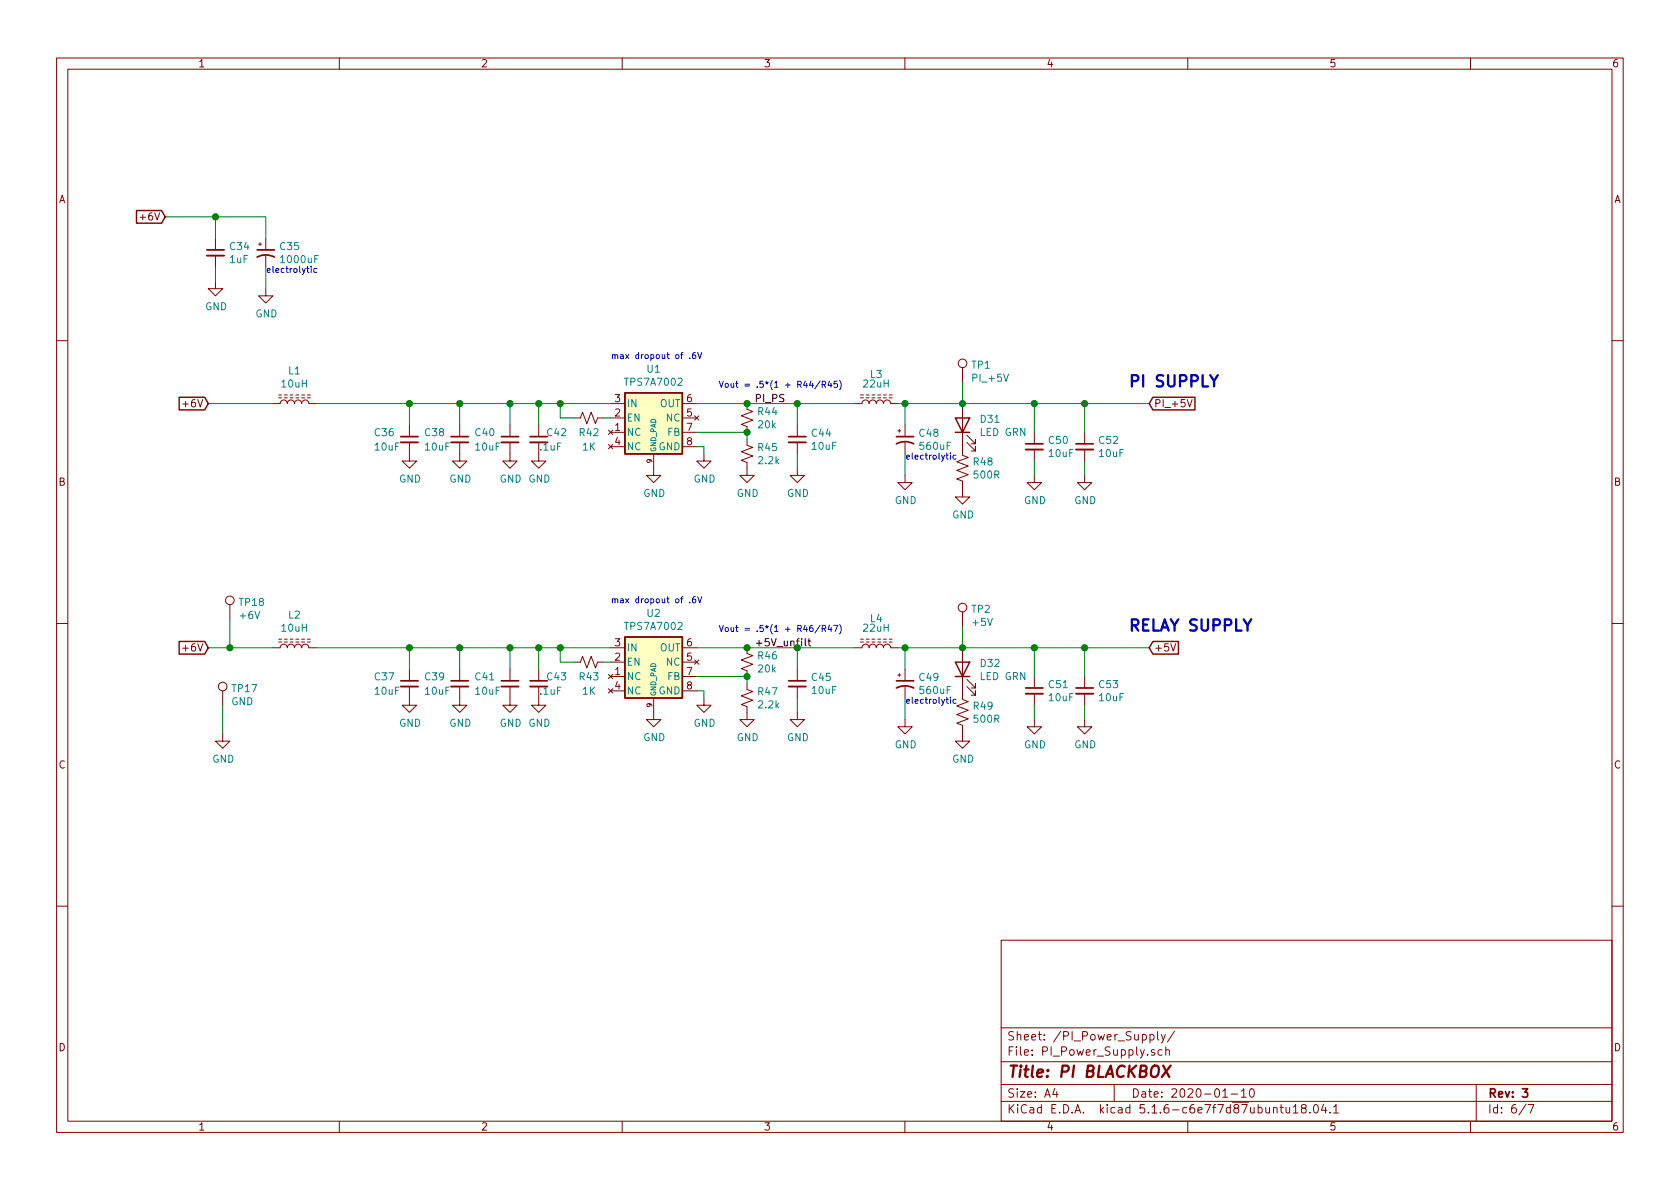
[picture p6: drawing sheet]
<svg xmlns="http://www.w3.org/2000/svg" width="297mm" height="210mm" viewBox="0 0 297 210" stroke-linecap="round" stroke-linejoin="round" font-family="sans-serif">
<g fill="none" stroke="#840000" stroke-width=".18">
<path d="M10 10.3h277v189.9h-277zM12 12.2h273v186.1h-273zM60 10.3v1.9M110 10.3v1.9M160 10.3v1.9M210 10.3v1.9M260 10.3v1.9M38.1 49.8v1.2h1.3l-1.3 1.3-1.3-1.3h1.3M38.1 42.2v2M38.1 45.2v2M45.7 43.2h.5M46 42.9v.5"/>
<path d="M47 51v1.3h1.3l-1.3 1.3-1.3-1.3h1.3M47 42.2v2M47 45.2v2M10 60.2h2M48.3 71.4h1.2a.63 .63 0 0 1 .7-.7 .63 .63 0 0 1 .6 .7 .63 .63 0 0 1 .6-.7 .63 .63 0 0 1 .7 .7 .63 .63 0 0 1 .6-.7 .63 .63 0 0 1 .6 .7 .63 .63 0 0 1 .7-.7 .63 .63 0 0 1 .6 .7h1.3M49.3 70.4h.5M49.3 69.8h.5M50.3 70.4h.5M50.3 69.8h.5M51.3 70.4h.5M51.3 69.8h.5M52.3 70.4h.5"/>
<path d="M52.3 69.8h.5M53.3 70.4h.5M53.3 69.8h.5M54.4 70.4h.5M54.4 69.8h.5M72.4 78.2v3.3h1.3l-1.3 1.3-1.3-1.3h1.3M72.4 75.2v2M81.3 78.2v3.3h1.2l-1.2 1.3-1.3-1.3h1.3M81.3 75.2v2M90.2 78.2v3.3h1.2l-1.2 1.3-1.3-1.3h1.3M90.2 75.2v2M95.2 75.2v2"/>
<path d="M101.6 73.9h1l.4-1 .8 2 .7-2 .8 2 .4-1h1M107.6 76.1l.7 .7M107.6 78.6l.7 .8M107.9 76.4h2.6M107.9 73.9h2.6M107.9 71.4h2.6M107.9 79h2.6M108.3 76.1l-.7 .7M108.3 78.6l-.7 .8M120.6 76.4h2.6M120.6 73.9h2.6M120.6 71.4h2.6"/>
<path d="M120.6 79h2.6M122.8 73.5l.8 .8M123.6 73.5l-.8 .8M132.1 77.7v1l1 .4-2 .8 2 .7-2 .8 1 .4v2.3h1.2l-1.2 1.2-1.3-1.2h1.3M132.1 71.4v1l1 .4-2 .7 2 .8-2 .8 1 .3v1M141 75.2v2M141 78.2v2.1M151.1 71.4h1.3a.63 .63 0 0 1 .6-.7 .63 .63 0 0 1 .7 .7 .63 .63 0 0 1 .6-.7 .63 .63 0 0 1 .6 .7 .63 .63 0 0 1 .7-.7 .63 .63 0 0 1 .6 .7 .63 .63 0 0 1 .6-.7 .63 .63 0 0 1 .7 .7h1.2M152.1 70.4h.6M152.1 69.8h.6M153.2 70.4h.5M153.2 69.8h.5"/>
<path d="M154.2 70.4h.5M154.2 69.8h.5M155.2 70.4h.5M155.2 69.8h.5M156.2 70.4h.5M156.2 69.8h.5M157.2 70.4h.5M157.2 69.8h.5M158.7 76.2h.6M159 75.9v.5M160 75.2v2M160 78.2v2.1"/>
<path d="M170.2 71.4v9.1l1 .4-2 .8 2 .7-2 .8 2 .7-2 .8 1 .4v2.8h1.2l-1.2 1.2-1.3-1.2h1.3M170.2 65v2.6M170.9 78.2l1.6 1.6v-.8v.8h-.8M170.9 77l1.6 1.5v-.8v.8h-.8M182.9 76.4v2.1M182.9 79.5v2M191.8 76.4v2.1M191.8 79.5v2M209.9 70.7l.4 1.3 .5-1.3M285 60.2h2M95.2 80.3v1.2h1.3l-1.3 1.3-1.2-1.3h1.2M115.6 80.3v3.8h1.2l-1.2 1.2-1.3-1.2h1.3"/>
<path d="M124.5 80.3v1.2h1.2l-1.2 1.3-1.3-1.3h1.3M141 82.8v1.3h1.2l-1.2 1.2-1.3-1.2h1.3M160 84.1v1.2h1.3l-1.3 1.3-1.3-1.3h1.3M182.9 84.1v1.2h1.2l-1.2 1.3-1.3-1.3h1.3M191.8 84.1v1.2h1.2l-1.2 1.3-1.3-1.3h1.3M10 110.3h2M40.6 106.9v2.6M48.3 114.5h1.2a.63 .63 0 0 1 .7-.6 .63 .63 0 0 1 .6 .6 .63 .63 0 0 1 .6-.6 .63 .63 0 0 1 .7 .6 .63 .63 0 0 1 .6-.6 .63 .63 0 0 1 .6 .6 .63 .63 0 0 1 .7-.6 .63 .63 0 0 1 .6 .6h1.3M49.3 113.5h.5M49.3 113h.5M50.3 113.5h.5M50.3 113h.5"/>
<path d="M51.3 113.5h.5M51.3 113h.5M52.3 113.5h.5M52.3 113h.5M53.3 113.5h.5M53.3 113h.5M54.4 113.5h.5M54.4 113h.5M72.4 118.4v2M81.3 118.4v2M90.2 118.4v2M95.2 118.4v2"/>
<path d="M101.6 117.1h1l.4-1 .8 2 .7-2 .8 2 .4-1h1M107.6 119.2l.7 .8M107.9 117.1h2.6M107.9 119.6h2.6M107.9 114.5h2.6M108.3 119.2l-.7 .8M120.6 117.1h2.6M120.6 119.6h2.6M120.6 114.5h2.6M122.8 116.7l.8 .8M123.6 116.7l-.8 .8M132.1 114.5v1.1l1 .3-2 .8 2 .8-2 .7 1 .4v1"/>
<path d="M141 118.4v2M151.1 114.5h1.3a.63 .63 0 0 1 .6-.6 .63 .63 0 0 1 .7 .6 .63 .63 0 0 1 .6-.6 .63 .63 0 0 1 .6 .6 .63 .63 0 0 1 .7-.6 .63 .63 0 0 1 .6 .6 .63 .63 0 0 1 .6-.6 .63 .63 0 0 1 .7 .6h1.2M152.1 113.5h.6M152.1 113h.6M153.2 113.5h.5M153.2 113h.5M154.2 113.5h.5M154.2 113h.5M155.2 113.5h.5M155.2 113h.5M156.2 113.5h.5M156.2 113h.5"/>
<path d="M157.2 113.5h.5M157.2 113h.5M158.7 119.4h.6M159 119.1v.5M160 118.4v2M170.2 114.5v9.2l1 .4-2 .7 2 .8-2 .8 2 .7-2 .8 1 .4v2.8h1.2l-1.2 1.2-1.3-1.2h1.3M170.2 108.2v2.5M182.9 119.6v2.1M191.8 119.6v2.1M207 113.8l.4 1.3 .5-1.3M285 110.3h2M39.4 129.8v1.3h1.2l-1.2 1.2-1.3-1.2h1.3"/>
<path d="M39.4 122.2v2.5M72.4 121.4v3.3h1.3l-1.3 1.3-1.3-1.3h1.3M81.3 121.4v3.3h1.2l-1.2 1.3-1.3-1.3h1.3M90.2 121.4v3.3h1.2l-1.2 1.3-1.3-1.3h1.3M95.2 123.4v1.3h1.3l-1.3 1.3-1.2-1.3h1.2M107.6 121.8l.7 .7M107.9 122.2h2.6M108.3 121.8l-.7 .7M115.6 123.4v3.8h1.2l-1.2 1.3-1.3-1.3h1.3M120.6 122.2h2.6M124.5 123.4v1.3h1.2l-1.2 1.3-1.3-1.3h1.3M132.1 120.9v1l1 .4-2 .8 2 .7-2 .8 1 .4v2.2h1.2l-1.2 1.3-1.3-1.3h1.3"/>
<path d="M141 126v1.2h1.2l-1.2 1.3-1.3-1.3h1.3M141 121.4v2M160 127.2v1.3h1.3l-1.3 1.3-1.3-1.3h1.3M160 121.4v2M170.9 121.4l1.6 1.5v-.7v.7h-.8M170.9 120.1l1.6 1.6v-.8v.8h-.8M182.9 127.2v1.3h1.2l-1.2 1.3-1.3-1.3h1.3M182.9 122.7v2M191.8 127.2v1.3h1.2l-1.2 1.3-1.3-1.3h1.3M191.8 122.7v2M10 160.2h2M177 166.3h108v32h-108z"/>
<path d="M285 160.2h2M60 198.3v1.9M110 198.3v1.9M160 198.3v1.9M177 194.8h108M177 191.8h108M177 187.8h108M177 181.8h108M186.5 192.5l-.4 1h1M186.8 193v1M197 191.8v3M203.3 183l.5-.1 .2 .3-.1 .6h-.6"/>
<path d="M203.3 182.9v1.5M204.1 185.7l-.3-.1-.2 .2v.2l.5 .2v.3h-.5M204.7 182.4v1.3l.2 .2M205.3 182.9l.4 1M205.5 185.7l-.4-.1-.4 .3 .1 .6 .3 .1 .4-.1M206 182.9l-.5 1.4-.2 .1M206.1 185.7l.2-.1 .4 .1 .1 .9M206.1 185.1v1.5M207.7 182.3l-1.3 2M210 198.3v1.9M216.2 194h.8M217.7 193.5h1.1"/>
<path d="M219.5 193l.4-.5v1.5M219.5 194h.8M221.1 192.6l.2-.1a.8 .8 0 0 1 .5 .8 .8 .8 0 0 1-.5 .7 1 1 0 0 1-.2-1.4zM225.2 196l.2-.2 .3 .1 .1 .9M226.3 195.8h.6M226.5 195.3v1.3l.4 .2M227.4 195.8l.1 .9 .3 .1 .2-.1M228 195.8v1M228.7 195.8l.4-.5v1.5M228.7 196.8h.8M230.4 196l-.3-.2v-.3a.48 .48 0 0 1 .8 0l-.1 .4-.7 .2v.4l.3 .3h.3l.2-.3v-.4l-.2-.1M231.6 196.7v.1"/>
<path d="M232.4 195.4l.2-.1a.8 .8 0 0 1 .5 .8 .8 .8 0 0 1-.5 .7 1 1 0 0 1-.2-1.4zM234 195.2l-.3 1.1h.9M234.4 195.8v1M235.2 196.7v.1M235.8 195.8l.4-.5v1.5M235.8 196.8h.9M260 198.3v1.9M261 191.8v6.5M269.8 195.2l-1.2 2M270.2 195.3h1l-.6 1.5"/>
<circle cx="170.2" cy="64.3" r=".76"/>
<circle cx="40.6" cy="106.2" r=".76"/>
<circle cx="170.2" cy="107.4" r=".76"/>
<circle cx="39.4" cy="121.4" r=".76"/>
</g>
<g fill="none" stroke="#840000" stroke-width=".3">
<path d="M36.6 44.2h3M45.5 45.5a3.2 3.2 0 0 1 3 0M45.5 44.2h3M70.9 77.2h3M79.8 77.2h3M88.6 77.2h3.1M93.7 77.2h3.1M139.4 77.2h3.1M158.5 78.5a3.2 3.2 0 0 1 3 0M158.5 77.2h3M181.4 78.5h3M190.2 78.5h3.1"/>
<path d="M70.9 120.4h3M79.8 120.4h3M88.6 120.4h3.1M93.7 120.4h3.1M139.4 120.4h3.1M158.5 121.7a3.2 3.2 0 0 1 3 0M158.5 120.4h3M181.4 121.7h3M190.2 121.7h3.1M269.2 192.5h.9l-.5 .6 .4 .1v.7l-.2 .1-.6-.1"/>
</g>
<path d="M205.7 188.4l1 2M207 188.4l-1.6 2" fill="none" stroke="#840000" stroke-width=".41"/>
<g fill="none" stroke="#840000" stroke-width=".33">
<path d="M36.6 45.2h3M70.9 78.2h3M79.8 78.2h3M88.6 78.2h3.1M93.7 78.2h3.1M139.4 78.2h3.1M181.4 79.5h3M190.2 79.5h3.1M70.9 121.4h3M79.8 121.4h3M88.6 121.4h3.1M93.7 121.4h3.1"/>
<path d="M139.4 121.4h3.1M181.4 122.7h3M190.2 122.7h3.1"/>
</g>
<path d="M24.1 37.2h4.5l.6 1.1-.6 1.2h-4.5zM31.7 70.3h4.5l.6 1.1-.6 1.1h-4.5zM110.5 69.5h10.1v10.8h-10.1zM168.9 73.9h2.5l-1.2 2.5zM168.9 76.4h2.5M203.8 70.3h7.5v2.2h-7.5l-.6-1.1zM31.7 113.4h4.5l.6 1.1-.6 1.2h-4.5zM110.5 112.6h10.1v10.8h-10.1zM168.9 117.1h2.5l-1.2 2.5zM168.9 119.6h2.5M203.8 113.4h4.6v2.3h-4.6l-.6-1.2z" fill="none" stroke="#840000" stroke-width=".25"/>
<g fill="#ffffc2" stroke="#ffffc2" stroke-width=".18">
<path d="M110.5 69.5h10.1v10.8h-10.1z"/>
<path d="M110.5 112.6h10.1v10.8h-10.1z"/>
</g>
<g fill="none" stroke="#008400" stroke-width=".18">
<path d="M29.2 38.3h17.8v3.9M38.1 38.3v3.9M38.1 47.2v2.6M47 47.2v3.8M36.8 71.4h11.5M55.9 71.4h52M72.4 71.4v3.8M81.3 71.4v3.8M90.2 71.4v3.8M95.2 71.4v3.8M99.1 71.4v2.5h2.5M106.7 73.9h1.2"/>
<path d="M123.2 71.4h27.9M123.2 76.4h8.9v1.3M123.2 79h1.3v1.3M141 71.4v3.8M158.7 71.4h44.5M160 71.4v3.8M170.2 67.6v3.8M182.9 71.4v5M191.8 71.4v5M141 80.3v2.5M160 80.3v3.8M182.9 81.5v2.6"/>
<path d="M191.8 81.5v2.6M36.8 114.5h11.5M40.6 109.5v5M55.9 114.5h52M72.4 114.5v3.9M81.3 114.5v3.9M90.2 114.5v3.9M95.2 114.5v3.9M99.1 114.5v2.6h2.5M106.7 117.1h1.2M123.2 114.5h27.9M123.2 119.6h8.9v1.3"/>
<path d="M141 114.5v3.9M158.7 114.5h44.5M160 114.5v3.9M170.2 110.7v3.8M182.9 114.5v5.1M191.8 114.5v5.1M39.4 124.7v5.1M123.2 122.2h1.3v1.2M141 123.4v2.6M160 123.4v3.8M182.9 124.7v2.5M191.8 124.7v2.5"/>
</g>
<path d="M142.4 112.9v1.1l.1 .2M142.8 113.4h.6M143 112.9v1.1l.4 .2" fill="none" stroke="#000" stroke-width=".18"/>
<g fill="none" stroke="#0000c2" stroke-width=".18">
<path d="M55 47.1v.1M55 47.5v.7M56 47.5h-.3l-.2 .2 .1 .4h.4M121.9 63.3v.1M122.9 62.3h-.2l-.2 .3-.1 .6 .2 .2 .4-.1-.1-.5h-.3l-.2 .2M123.4 62.3l.3 1.1 .4-1.1M143.4 67.4l-.3 .7h.7M145 67.4l-.9 1.4M145.4 68l.5-.1v-.4l-.1-.1h-.4v1.1M145.6 68l.4 .5M146.7 67.4l-.3 .7h.7M146.9 67.8v.7"/>
<path d="M148 67.4h-.5l-.1 .5h.6v.5l-.1 .1-.5-.1M148.4 67.3a1.29 1.29 0 0 1 0 1.6M168 80.1v.1M168 80.5v.7M169 80.5h-.3l-.2 .2 .1 .4h.4M121.9 106.5v.1M122.9 105.5h-.2l-.2 .3-.1 .6 .2 .2 .4-.1-.1-.5-.3-.1-.2 .2M123.4 105.5l.3 1.1 .4-1.1M143.7 110.6h-.2a.69 .69 0 0 0-.2 1.1l.4-.1 .1-.4-.2-.2h-.3l-.2 .2M145 110.5l-.9 1.5M145.4 111.2l.5-.1v-.4l-.1-.1h-.4v1.1M145.6 111.2l.4 .5"/>
<path d="M146.7 110.5l-.3 .8h.7M146.9 111v.7M147.4 110.6h.7l-.4 1.1M148.4 110.4a1.29 1.29 0 0 1 0 1.7M168 123.3v.1M168 123.7v.7M169 123.7h-.3l-.2 .2 .1 .4h.4"/>
</g>
<path d="M214 66.3l.7 1.1 .6-1.1" fill="none" stroke="#0000c2" stroke-width=".41"/>
<g fill="#008400" stroke="#008400" stroke-width=".25">
<circle cx="182.9" cy="114.5" r=".51"/>
<circle cx="38.1" cy="38.3" r=".51"/>
<circle cx="182.9" cy="71.4" r=".51"/>
<circle cx="191.8" cy="71.4" r=".51"/>
<circle cx="40.6" cy="114.5" r=".51"/>
<circle cx="170.2" cy="114.5" r=".51"/>
<circle cx="141" cy="71.4" r=".51"/>
<circle cx="170.2" cy="71.4" r=".51"/>
<circle cx="95.3" cy="114.5" r=".51"/>
<circle cx="72.4" cy="71.4" r=".51"/>
<circle cx="81.3" cy="71.4" r=".51"/>
<circle cx="95.3" cy="71.4" r=".51"/>
<circle cx="132.1" cy="76.4" r=".51"/>
<circle cx="99.1" cy="114.5" r=".51"/>
<circle cx="90.2" cy="71.4" r=".51"/>
<circle cx="132.1" cy="114.5" r=".51"/>
<circle cx="72.4" cy="114.5" r=".51"/>
<circle cx="160" cy="71.4" r=".51"/>
<circle cx="81.3" cy="114.5" r=".51"/>
<circle cx="132.1" cy="119.6" r=".51"/>
<circle cx="90.2" cy="114.5" r=".51"/>
<circle cx="160" cy="114.5" r=".51"/>
<circle cx="99.1" cy="71.4" r=".51"/>
<circle cx="191.8" cy="114.5" r=".51"/>
<circle cx="132.1" cy="71.4" r=".51"/>
</g>
<g font-size="2.8" fill="#0000c2">
<text x="199.4" y="68.4">PI SUPPLY</text>
<text x="199.4" y="111.6">RELAY SUPPLY</text>
</g>
<text font-size="2.8" fill="#840000" x="178" y="190.5">Title: PI BLACKBOX</text>
<g font-size="2.1" fill="#840000">
<text x="178" y="184">Sheet: /PI_Power_Supply/</text>
<text x="178" y="186.7">File: PI_Power_Supply.sch</text>
<text x="178" y="196.9">KiCad E.D.A. kicad 5.1.6-c6e7f7d87ubuntu18.04.1</text>
<text x="178" y="194.1">Size: A4</text>
<text x="200" y="194.1">Date: 2020-01-10</text>
<text x="263" y="194.1">Rev: 3</text>
<text x="263" y="196.9">Id: 6/7</text>
</g>
<g font-size="1.8" fill="#840000">
<text x="35" y="11.9">1</text>
<text x="85" y="11.9">2</text>
<text x="135" y="11.9">3</text>
<text x="185" y="11.9">4</text>
<text x="235" y="11.9">5</text>
<text x="285" y="11.9">6</text>
<text x="10.4" y="35.9">A</text>
<text x="285.4" y="35.9">A</text>
<text x="25.2" y="39">+6V</text>
<text x="108.7" y="71.1">3</text>
<text x="121.4" y="71.1">6</text>
<text x="32.8" y="72">+6V</text>
<text x="108.7" y="76.2">1</text>
<text x="108.7" y="73.7">2</text>
<text x="121.4" y="73.7">5</text>
<text x="121.4" y="76.2">7</text>
<text x="204" y="72">PI_+5V</text>
<text x="108.7" y="78.7">4</text>
<text x="121.4" y="78.7">8</text>
<text x="10.4" y="85.9">B</text>
<text x="285.4" y="85.9">B</text>
<text x="32.8" y="115.2">+6V</text>
<text x="108.7" y="119.4">1</text>
<text x="108.7" y="116.8">2</text>
<text x="108.7" y="114.3">3</text>
<text x="121.4" y="116.8">5</text>
<text x="121.4" y="114.3">6</text>
<text x="121.4" y="119.4">7</text>
<text x="204" y="115.2">+5V</text>
<text x="108.7" y="121.9">4</text>
<text x="121.4" y="121.9">8</text>
<text x="10.4" y="135.9">C</text>
<text x="285.4" y="135.9">C</text>
<text x="10.4" y="185.9">D</text>
<text x="285.4" y="185.9">D</text>
<text x="35" y="199.9">1</text>
<text x="85" y="199.9">2</text>
<text x="135" y="199.9">3</text>
<text x="185" y="199.9">4</text>
<text x="235" y="199.9">5</text>
<text x="285" y="199.9">6</text>
</g>
<g font-size="1.8" fill="#008484">
<text x="40.7" y="46.5">1uF</text>
<text x="40.7" y="44.2">C34</text>
<text x="49.6" y="44.2">C35</text>
<text x="49.9" y="46.5">1000uF</text>
<text x="36.3" y="54.9">GND</text>
<text x="45.2" y="56.1">GND</text>
<text x="114.5" y="65.9">U1</text>
<text x="171.8" y="65.2">TP1</text>
<text x="49.9" y="68.5">10uH</text>
<text x="51.1" y="66.2">L1</text>
<text x="110.8" y="68.2">TPS7A7002</text>
<text x="152.8" y="68.5">22uH</text>
<text x="153.9" y="66.8">L3</text>
<text x="172.2" y="67.5">PI_+5V</text>
<text x="66.3" y="77.1">C36</text>
<text x="75.2" y="77.1">C38</text>
<text x="84.1" y="77.1">C40</text>
<text x="96.8" y="77.1">C42</text>
<text x="102.5" y="77.1">R42</text>
<text x="110.7" y="77.1">NC</text>
<text x="110.7" y="74.5">EN</text>
<text x="110.7" y="72">IN</text>
<text x="116.7" y="72">OUT</text>
<text x="117.8" y="74.5">NC</text>
<text x="118" y="77.1">FB</text>
<text x="134.1" y="73.4">R44</text>
<text x="134.1" y="75.7">20k</text>
<text x="143.6" y="77.2">C44</text>
<text x="162.6" y="77.2">C48</text>
<text x="173.4" y="77.1">LED GRN</text>
<text x="173.4" y="74.8">D31</text>
<text x="66.4" y="79.7">10uF</text>
<text x="75.3" y="79.7">10uF</text>
<text x="84.2" y="79.7">10uF</text>
<text x="95.6" y="79.7">.1uF</text>
<text x="103" y="79.7">1K</text>
<text x="110.7" y="79.6">NC</text>
<text x="116.5" y="79.6">GND</text>
<text x="134.1" y="79.8">R45</text>
<text x="134.2" y="82.1">2.2k</text>
<text x="143.6" y="79.5">10uF</text>
<text x="162.8" y="79.5">560uF</text>
<text x="172.2" y="82.3">R48</text>
<text x="185.5" y="78.5">C50</text>
<text x="185.5" y="80.8">10uF</text>
<text x="194.4" y="78.5">C52</text>
<text x="194.4" y="80.8">10uF</text>
<text x="70.6" y="85.3">GND</text>
<text x="79.5" y="85.3">GND</text>
<text x="88.3" y="85.3">GND GND</text>
<text x="113.7" y="87.9">GND</text>
<text x="122.6" y="85.3">GND</text>
<text x="130.3" y="87.9">GND</text>
<text x="139.1" y="87.9">GND</text>
<text x="158.2" y="89.1">GND</text>
<text x="172.3" y="84.6">500R</text>
<text x="181.1" y="89.1">GND</text>
<text x="189.9" y="89.1">GND</text>
<text x="168.4" y="91.7">GND</text>
<text x="42.4" y="107.2">TP18</text>
<text x="42.5" y="109.5">+6V</text>
<text x="49.9" y="111.7">10uH</text>
<text x="51.1" y="109.4">L2</text>
<text x="110.8" y="111.4">TPS7A7002</text>
<text x="114.5" y="109.1">U2</text>
<text x="152.8" y="111.7">22uH</text>
<text x="153.9" y="110">L4</text>
<text x="171.8" y="108.4">TP2</text>
<text x="172.1" y="110.7">+5V</text>
<text x="110.7" y="117.7">EN</text>
<text x="110.7" y="115.2">IN</text>
<text x="116.7" y="115.2">OUT</text>
<text x="117.8" y="117.7">NC</text>
<text x="134.1" y="116.6">R46</text>
<text x="134.1" y="118.9">20k</text>
<text x="173.4" y="118">D32</text>
<text x="40.9" y="124.7">GND</text>
<text x="41.1" y="122.4">TP17</text>
<text x="66.3" y="120.3">C37</text>
<text x="66.4" y="122.9">10uF</text>
<text x="75.2" y="120.3">C39</text>
<text x="75.3" y="122.9">10uF</text>
<text x="84.1" y="120.3">C41</text>
<text x="84.2" y="122.9">10uF</text>
<text x="95.6" y="122.9">.1uF</text>
<text x="96.8" y="120.3">C43</text>
<text x="102.5" y="120.3">R43</text>
<text x="103" y="122.9">1K</text>
<text x="110.7" y="120.3">NC</text>
<text x="110.7" y="122.8">NC</text>
<text x="116.5" y="122.8">GND</text>
<text x="118" y="120.3">FB</text>
<text x="134.1" y="123">R47</text>
<text x="134.2" y="125.3">2.2k</text>
<text x="143.6" y="120.4">C45</text>
<text x="143.6" y="122.7">10uF</text>
<text x="162.6" y="120.4">C49</text>
<text x="162.8" y="122.7">560uF</text>
<text x="172.2" y="125.5">R49</text>
<text x="173.4" y="120.3">LED GRN</text>
<text x="185.5" y="121.7">C51</text>
<text x="185.5" y="124">10uF</text>
<text x="194.4" y="121.7">C53</text>
<text x="194.4" y="124">10uF</text>
<text x="70.6" y="128.5">GND</text>
<text x="79.5" y="128.5">GND</text>
<text x="88.3" y="128.5">GND GND</text>
<text x="113.7" y="131.1">GND</text>
<text x="122.6" y="128.5">GND</text>
<text x="130.3" y="131.1">GND</text>
<text x="139.1" y="131.1">GND</text>
<text x="172.3" y="127.8">500R</text>
<text x="37.5" y="134.9">GND</text>
<text x="158.2" y="132.3">GND</text>
<text x="168.4" y="134.9">GND</text>
<text x="181.1" y="132.3">GND</text>
<text x="189.9" y="132.3">GND</text>
</g>
<text font-size="1.8" x="133.3" y="71.1">PI_PS</text>
<text font-size="1.8" fill="#008400" x="133.3" y="114.3">+5V_unfilt</text>
<g font-size="1.5" fill="#0000c2">
<text x="47" y="48.3">electrolytic</text>
<text x="107.9" y="63.5">max dropout of .6V</text>
<text x="127" y="68.6">Vout = .5*(1 + R44/R45)</text>
<text x="160" y="81.3">electrolytic</text>
<text x="107.9" y="106.7">max dropout of .6V</text>
<text x="127" y="111.8">Vout = .5*(1 + R46/R47)</text>
<text x="160" y="124.5">electrolytic</text>
</g>
<g font-size="1.2" fill="#840000">
<text x="115.3" y="81.9" transform="rotate(-90 115.3 81.9)">9</text>
<text x="115.3" y="125" transform="rotate(-90 115.3 125)">9</text>
</g>
<g font-size="1.2" fill="#008484">
<text x="116" y="80" transform="rotate(-90 116 80)">GND_PAD</text>
<text x="116" y="123.2" transform="rotate(-90 116 123.2)">GND_PAD</text>
</g>
</svg>
